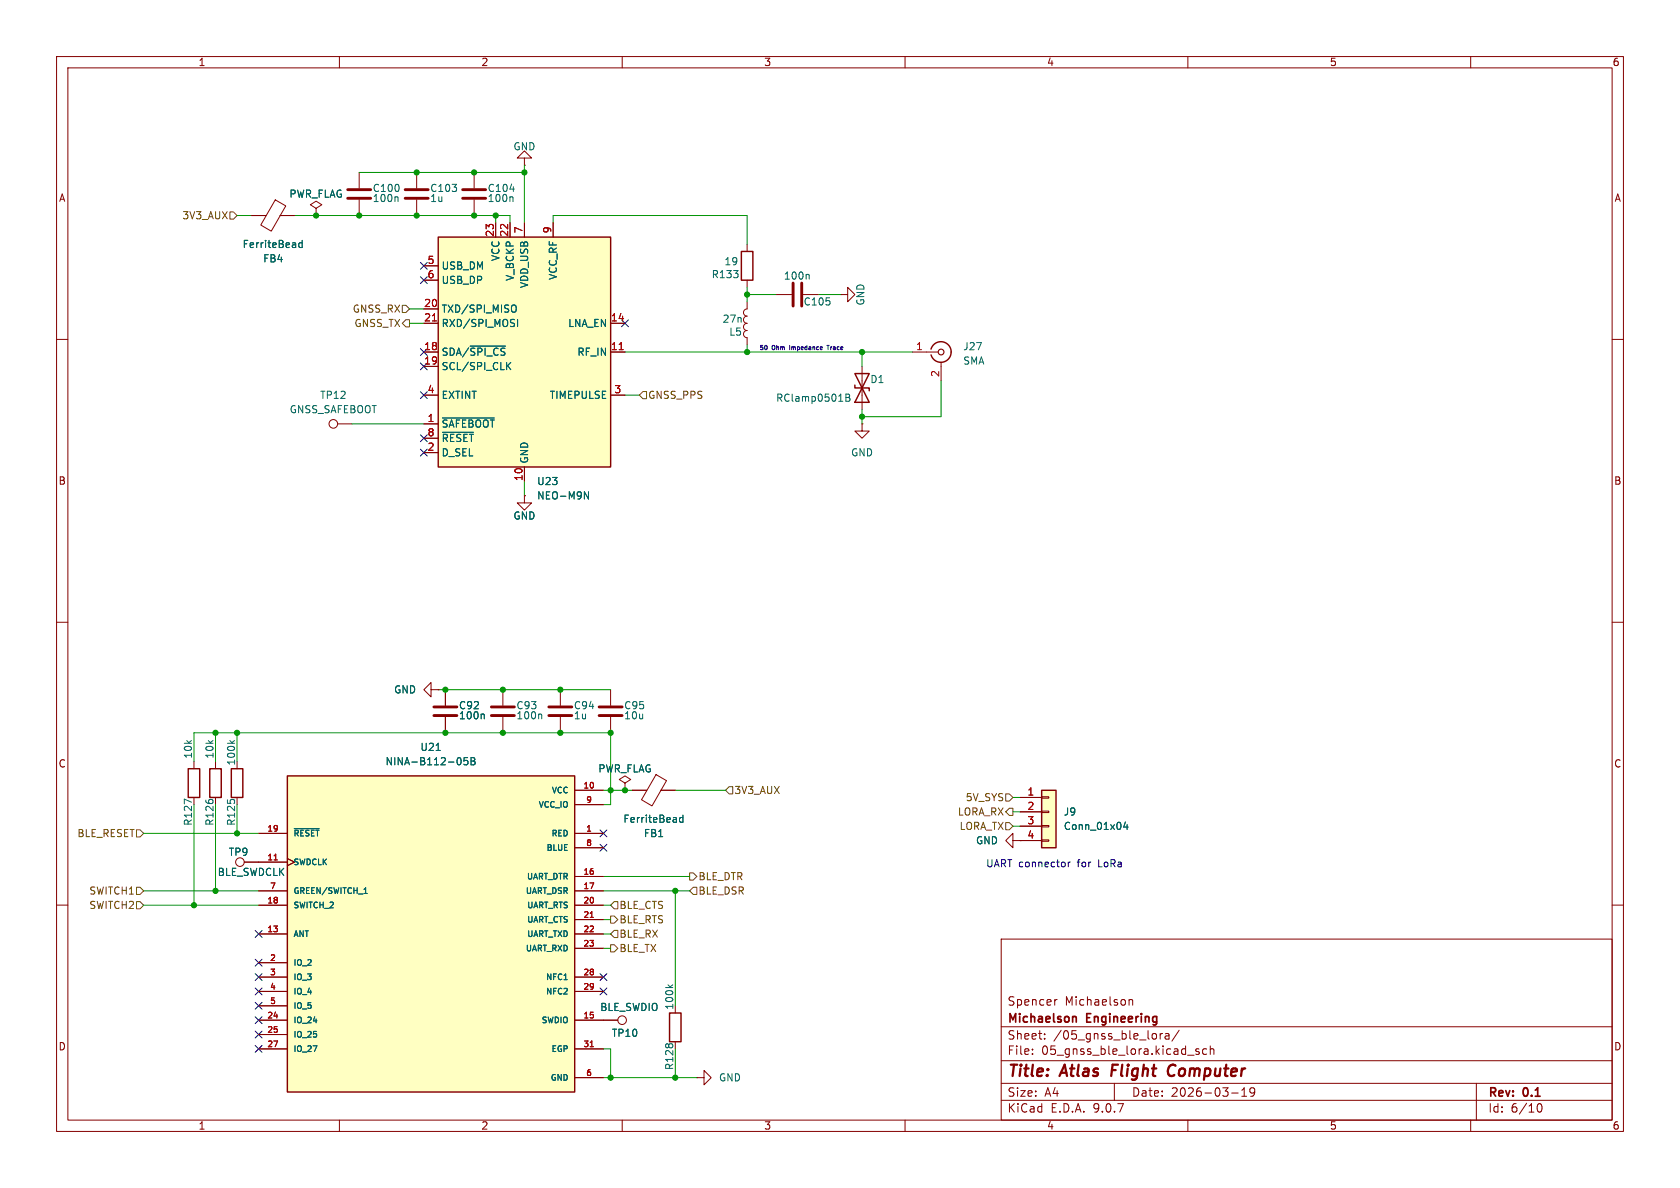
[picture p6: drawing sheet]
<svg xmlns="http://www.w3.org/2000/svg" width="297mm" height="210mm" viewBox="0 0 297 210" stroke-linecap="round" stroke-linejoin="round" font-family="sans-serif">
<g fill="none" stroke="#840000" stroke-width=".18">
<path d="M10 10h277v190h-277zM12 12h273v186h-273zM60 10v2M110 10v2M160 10v2M210 10v2M260 10v2M10 60h2M285 60h2M10 110h2M285 110h2M107.9 121.9v2.8"/>
<path d="M107.9 126.7v2.8M10 160h2M177 166h108v32h-108zM186.9 176.7l-.3 .1-.1 .2M199.6 176.8l.2-.1 .4 .1v.9M199.6 176.7v1M285 160h2M60 198v2M110 198v2M160 198v2M177 194.5h108M177 191.5h108"/>
<path d="M177 187.5h108M177 181.5h108M182.5 186.3v.1M182.5 185.5v.1M184.7 183.6v.1M184.7 182.8v.1M197 191.5v3M205.1 182.7v1M205.5 182.7l-.3 .1-.1 .2M206 182.8h.6l.1 .9M206.7 183.1h-.5a.29 .29 0 0 0-.2 .3 .29 .29 0 0 0 .2 .3l.5-.1M208.5 182.1l-1.3 2"/>
<path d="M210 186.5h1.1M210 198v2M212 185.5l-.4-.1-.2 .2 .1 .2 .5 .2v.3h-.6M213.3 185.5l-.4-.1-.3 .3v.4l.1 .2h.6M214 185.5l.2-.1 .3 .1 .1 .9M214 184.9v1.5M217.7 193.2h1.2M219.5 193.8h.9M219.5 192.7l.5-.4v1.5M221 192.4v.5l.1 .3h.4l.3-.3M221.7 192.4a.99 .99 0 0 1-.3 1.4h-.3M260 198v2"/>
<path d="M261 191.5v6.5M271.7 195.7l.2-.5 .2-.1a.81 .81 0 0 1 .6 .6 .81 .81 0 0 1-.3 .8h-.4l-.3-.5"/>
</g>
<path d="M196.7 188.2l-.3 2M207.5 188.2a1.13 1.13 0 0 0-1 .7 1.13 1.13 0 0 0 .2 1.2l.3 .1 .5-.1" fill="none" stroke="#840000" stroke-width=".4"/>
<path d="M189.8 179.7l.4 .1 .1 .1v.8" fill="none" stroke="#840000" stroke-width=".3"/>
<path d="M105.9 126.5h4.1M105.9 125h4.1" fill="none" stroke="#840000" stroke-width=".51"/>
<path d="M77.5 41.9h30.4v40.7h-30.4z" fill="#ffffc2"/>
<path d="M77.5 41.9h30.4v40.7h-30.4zM131.1 44.5h2v5h-2zM151.1 66h2.6l-2.6 5.1h2.6zM151.1 68.1v.5h2.6v.5M164.6 61.7a1.81 1.81 0 0 1 2.8-1 1.81 1.81 0 0 1 0 3 1.81 1.81 0 0 1-2.8-1M33.3 135.9h2v5.1h-2zM37.1 135.9h2v5.1h-2zM40.9 135.9h2v5.1h-2zM118.4 179.1h2v5.1h-2z" fill="none" stroke="#840000" stroke-width=".25"/>
<g fill="none" stroke="#840000" stroke-width=".18">
<path d="M55.9 36.8l1-.6-1-.6-1 .6 1 .6v1.3M55.9 38.1h.1M63.5 30.5v2.8M63.5 35.3v2.8M83.8 30.5v2.8M83.8 35.3v2.8M87.6 39.4v2.5M90.2 39.4v2.5M92.7 27.9h1.3l-1.3-1.2-1.3 1.2h1.3v1.3M92.7 29.2h.1M92.7 39.4v2.5M97.8 39.4v2.5"/>
<path d="M74.9 47h2.6M74.9 49.5h2.6M74.9 54.6h2.6M74.9 57.2h2.6M107.9 57.2h2.6M132.1 53.3v1.3a.64 .64 0 0 0-.7 .6 .64 .64 0 0 0 .7 .7M132.1 55.9a.64 .64 0 0 0-.7 .6 .64 .64 0 0 0 .7 .7 .64 .64 0 0 0-.7 .6 .64 .64 0 0 0 .7 .6 .64 .64 0 0 0-.7 .7 .64 .64 0 0 0 .7 .6v1.3M132.1 43.2v1.3M132.1 49.5v1.3M137.2 52.1h2.8M142 52.1h2.8M148.6 52.1h1.3v1.2l1.2-1.2-1.2-1.3v1.3"/>
<path d="M148.6 52.1h.1M74.9 62.2h2.6M74.9 64.8h2.6M74.9 69.9h2.6M74.9 74.9h2.6M74.9 77.5h2.6M107.9 62.2h2.6M107.9 69.9h2.6M152.4 74.9v1.3h-1.3l1.3 1.3 1.3-1.3h-1.3M152.4 74.9h.1M152.4 64.8v7.6M161.3 62.2h4.6"/>
<path d="M166.4 64v3.3M74.9 80h2.6M92.7 82.6v2.5M34.3 134.6v1.3M38.1 134.6v1.3M41.9 134.6v1.3M76.2 121.9v-1.2l-1.3 1.2 1.3 1.3v-1.3h1.3M77.5 121.9h.1M78.7 121.9v2.8M78.7 126.7v2.8M88.9 121.9v2.8M88.9 126.7v2.8"/>
<path d="M99.1 121.9v2.8M99.1 126.7v2.8M34.3 141v1.2M38.1 141v1.2M41.9 141v1.2M43.2 152.4h2.5M119.4 177.8v1.3M106.7 180.3h2.5M119.4 184.2v1.2M123.2 190.5h1.3v-1.3l1.2 1.3-1.2 1.3v-1.3M123.2 190.5h.1"/>
<circle cx="42.4" cy="152.4" r=".76"/>
<circle cx="110" cy="180.3" r=".76"/>
</g>
<g fill="none" stroke="#006464" stroke-width=".18">
<path d="M70.2 34.8l.2 .2v.6M90.1 33.4h.8M90.5 34.8l.2 .2v.6M90.7 53.9a.43 .43 0 0 1 .6 .4v.5a.43 .43 0 0 1-.6 .4M91.5 56.5v1.2M142.9 48.5l.2 .2v.6M78.2 73.9h9.2M78.2 76.4h5.5M83.1 61.2h6.3M89.8 64.6l.5 .7M90.3 64.1l-.7 .7M149.5 69.7h.5l.2 .2-.2 .4 .2 .1 .1 .3-.3 .2h-.5z"/>
<path d="M149.5 70.3h.5M103.3 86.9l.7 1.3v-1.3M40.6 130.9l.5 .5M41.5 130.9l-.5 .4M85.4 126.2l.2 .2v.7M95.6 126.2l.2 .2v.7M33.9 141.8l-1.3-.5v.8M118.1 174.1l.5 .5M118.9 174.1l-.4 .4"/>
</g>
<path d="M76.4 56.7h.8M109.5 61.8h.7" fill="none" stroke="#a90000" stroke-width=".18"/>
<path d="M61.5 35.1h4M61.5 33.5h4M81.8 35.1h4.1M81.8 33.5h4.1M140.2 50v4.1M141.7 50v4.1M76.7 126.5h4.1M76.7 125h4.1M86.9 126.5h4M86.9 125h4M97 126.5h4.1M97 125h4.1" fill="none" stroke="#840000" stroke-width=".51"/>
<circle cx="166.4" cy="62.2" r=".51" fill="none" stroke="#840000" stroke-width=".2"/>
<path d="M184.1 139.7h2.6v10.2h-2.6z" fill="#ffffc2"/>
<path d="M184.1 139.7h2.6v10.2h-2.6z" fill="none" stroke="#840000" stroke-width=".25"/>
<g fill="none" stroke="#840000" stroke-width=".18">
<path d="M110.5 138.4l1-.6-1-.6-1 .6 1 .6v1.3M110.5 139.7h.1M111.8 139.7h2.6M116 136.9l1.8 1.1-2.5 4.5-1.9-1.1zM116.8 139.7h2.6M179.1 148.6v-1.3l-1.3 1.3 1.3 1.3v-1.3h1.2M180.3 148.6h.1M180.3 141h3.8M180.3 143.5h3.8M180.3 146.1h3.8M180.3 148.6h3.8M184.1 140.8h1.3v.3h-1.3z"/>
<path d="M184.1 143.4h1.3v.2h-1.3zM184.1 145.9h1.3v.3h-1.3zM184.1 148.5h1.3v.2h-1.3z"/>
</g>
<path d="M120.7 144.1v1.3M120.7 144.6l-.3-.1-.3 .3 .1 .5h.5M199 145.3l-.3 .9h.7M199.3 145.8v.8" fill="none" stroke="#006464" stroke-width=".18"/>
<path d="M50.8 137.2h50.8v55.8h-50.8z" fill="#ffffc2"/>
<path d="M50.8 137.2h50.8v55.8h-50.8z" fill="none" stroke="#840000" stroke-width=".25"/>
<g fill="none" stroke="#840000" stroke-width=".18">
<path d="M44.4 38.1h2.6M48.7 35.3l1.8 1.1-2.5 4.5-1.9-1.1zM49.5 38.1h2.6M55.9 38.1h.1M73.7 30.5v2.8M73.7 35.3v2.8M87.6 39.4v2.5M90.2 39.4v2.5M92.7 39.4v2.5M97.8 39.4v2.5M74.9 47h2.6M74.9 49.5h2.6"/>
<path d="M74.9 54.6h2.6M74.9 57.2h2.6M107.9 57.2h2.6M59.7 74.9h2.5M74.9 74.9h2.6M74.9 62.2h2.6M74.9 64.8h2.6M74.9 69.9h2.6M74.9 77.5h2.6M107.9 62.2h2.6M107.9 69.9h2.6M74.9 80h2.6"/>
<path d="M92.7 87.6v1.3h1.3l-1.3 1.3-1.3-1.3h1.3M92.7 87.6h.1M92.7 82.6v2.5M77.5 121.9h.1M78.7 121.9v2.8M78.7 126.7v2.8M101.6 139.7h5.1M110.5 139.7h.1M111.8 139.7h2.5M116.8 139.7h2.6M43.2 152.4h7.6M45.7 147.3h5.1"/>
<path d="M45.7 157.5h5.1M50.8 151.8l1.3 .6-1.3 .6M101.6 147.3h5.1M101.6 157.5h5.1M101.6 142.2h5.1M101.6 149.9h5.1M101.6 154.9h5.1M180.3 148.6h.1M180.3 141h3.8M180.3 143.5h3.8M180.3 146.1h3.8M180.3 148.6h3.8"/>
<path d="M45.7 160h5.1M45.7 165.1h5.1M45.7 170.2h5.1M45.7 172.7h5.1M45.7 175.3h5.1M45.7 177.8h5.1M101.6 160h5.1M101.6 165.1h5.1M101.6 172.7h5.1M101.6 175.3h5.1M101.6 162.6h5.1M101.6 167.6h5.1"/>
<path d="M45.7 180.3h5.1M45.7 182.9h5.1M45.7 185.4h5.1M101.6 180.3h7.6M101.6 185.4h5.1M101.6 190.5h5.1"/>
<circle cx="58.9" cy="74.9" r=".76"/>
</g>
<g fill="none" stroke="#006464" stroke-width=".18">
<path d="M53.4 42.5v1.3M53.4 43l-.3-.1-.3 .3 .1 .5h.5M90.7 53.9a.43 .43 0 0 1 .6 .4v.5a.43 .43 0 0 1-.6 .4M91.5 56.5v1.2M78.2 73.9h9.2M78.2 76.4h5.5M83.1 61.2h6.3M89.8 64.6l.5 .7M90.3 64.1l-.7 .7M103.3 86.9l.7 1.3v-1.3M77.1 132.7h.7M81.2 133.9a.79 .79 0 0 1 0 1.3"/>
<path d="M82.7 133.9h-.6l-.1 .6 .2-.1 .4 .1 .1 .2v.4l-.2 .1-.5-.1M83.3 133.9h.4l.2 .3-.2 .3 .2 .2 .1 .3-.2 .2h-.5zM83.3 134.5h.4M85.4 126.2l.2 .2v.7M52 146.5h4.4M64.4 157.9h.5M64.5 157.1l.1-.2v1M120.7 144.1v1.3M120.7 144.6l-.3-.1-.3 .3 .1 .5h.5M199 145.3l-.3 .9h.7M199.3 145.8v.8"/>
</g>
<path d="M76.4 56.7h.8M109.5 61.8h.7M48.5 152h.5M104.3 162.2h.6M104.3 185h.6" fill="none" stroke="#a90000" stroke-width=".18"/>
<path d="M71.6 35.1h4.1M71.6 33.5h4.1" fill="none" stroke="#840000" stroke-width=".51"/>
<g fill="none" stroke="#725600" stroke-width=".18">
<path d="M40.6 37.5h.7l.6 .6-.6 .6h-.7zM71.1 54h.7l.6 .6-.6 .6h-.7zM71.8 56.5h.6v1.3h-.6l-.7-.6zM113.7 69.2h.6v1.3h-.6l-.7-.6zM128.9 139.1h.6v1.2h-.6l-.6-.6zM24.1 146.7h.7l.6 .6-.6 .7h-.7zM24.1 156.8h.7l.6 .7-.6 .6h-.7zM24.1 159.4h.7l.6 .6-.6 .7h-.7zM108.6 159.4h.6v1.3h-.6l-.7-.7zM121.9 154.3h.7l.6 .6-.6 .7h-.7zM122.6 156.8h.6v1.3h-.6l-.7-.6zM177.8 140.3h.6l.7 .7-.7 .6h-.6z"/>
<path d="M177.8 145.4h.6l.7 .7-.7 .6h-.6zM178.4 142.9h.7v1.2h-.7l-.6-.6zM107.9 167h.7l.6 .6-.6 .7h-.7zM107.9 161.9h.7l.6 .7-.6 .6h-.7zM108.6 164.5h.6v1.2h-.6l-.7-.6z"/>
</g>
<g fill="none" stroke="#009600" stroke-width=".18">
<path d="M41.9 38.1h2.5M52.1 38.1h38.1v1.3M63.5 30.5h29.2M87.6 38.1v1.3M92.7 29.2v10.2M97.8 39.4v-1.3h34.3v5.1M72.4 54.6h2.5M72.4 57.2h2.5M132.1 50.8v2.5M132.1 52.1h5.1M144.8 52.1h3.8M62.2 74.9h12.7"/>
<path d="M110.5 69.9h2.5M110.5 62.2h50.8M132.1 61v1.2M152.4 62.2v2.6M152.4 72.4v2.5M166.4 67.3v6.4h-14M92.7 85.1v2.5M34.3 134.6v-5.1h73.6v12.7h-1.2M38.1 129.5v5.1M41.9 129.5v5.1M77.5 121.9h30.4M106.7 139.7h5.1"/>
<path d="M119.4 139.7h8.9M25.4 157.5h20.3M25.4 147.3h20.3M34.3 142.2v17.8M38.1 142.2v15.3M41.9 142.2v5.1M106.7 157.5h15.2M106.7 154.9h15.2M119.4 157.5v20.3M179.1 143.5h1.2M179.1 141h1.2M179.1 146.1h1.2"/>
<path d="M25.4 160h20.3M106.7 167.6h1.2M106.7 160h1.2M106.7 162.6h1.2M106.7 165.1h1.2M106.7 185.4h1.2v5.1M106.7 190.5h16.5M119.4 185.4v5.1"/>
</g>
<g fill="none" stroke="#000084" stroke-width=".18">
<path d="M74.3 48.9l1.2 1.2M74.3 46.4l1.2 1.2M75.5 48.9l-1.2 1.2M75.5 46.4l-1.2 1.2M109.9 56.5l1.2 1.3M111.1 56.5l-1.2 1.3M74.3 69.2l1.2 1.3M74.3 76.9l1.2 1.2M74.3 79.4l1.2 1.2M74.3 61.6l1.2 1.2M74.3 64.2l1.2 1.2M75.5 69.2l-1.2 1.3"/>
<path d="M75.5 76.9l-1.2 1.2M75.5 79.4l-1.2 1.2M75.5 61.6l-1.2 1.2M75.5 64.2l-1.2 1.2M106.1 149.3l1.2 1.2M106.1 146.7l1.2 1.2M107.3 149.3l-1.2 1.2M107.3 146.7l-1.2 1.2M45.1 174.7l1.2 1.2M45.1 172.1l1.2 1.2M45.1 169.6l1.2 1.2M45.1 164.5l1.2 1.2"/>
<path d="M45.1 177.2l1.2 1.2M45.1 179.7l1.2 1.2M46.3 174.7l-1.2 1.2M46.3 172.1l-1.2 1.2M46.3 169.6l-1.2 1.2M46.3 164.5l-1.2 1.2M46.3 177.2l-1.2 1.2M46.3 179.7l-1.2 1.2M106.1 174.7l1.2 1.2M106.1 172.1l1.2 1.2M107.3 174.7l-1.2 1.2M107.3 172.1l-1.2 1.2"/>
<path d="M45.1 182.3l1.2 1.2M45.1 184.8l1.2 1.2M46.3 182.3l-1.2 1.2M46.3 184.8l-1.2 1.2"/>
</g>
<path d="M139.6 61.1v.7M146.2 61.1h.4M146.4 61.1v.7M188.9 152.4v.8M189.2 152.4l-.3 .2" fill="none" stroke="#0000c2" stroke-width=".18"/>
<g fill="#009600" stroke="#009600" stroke-width=".18">
<circle cx="107.9" cy="190.5" r=".46"/>
<circle cx="119.4" cy="190.5" r=".46"/>
<circle cx="119.4" cy="157.5" r=".46"/>
<circle cx="110.5" cy="139.7" r=".46"/>
<circle cx="73.7" cy="38.1" r=".46"/>
<circle cx="73.7" cy="30.5" r=".46"/>
<circle cx="83.8" cy="30.5" r=".46"/>
<circle cx="83.8" cy="38.1" r=".46"/>
<circle cx="87.6" cy="38.1" r=".46"/>
<circle cx="63.5" cy="38.1" r=".46"/>
<circle cx="55.9" cy="38.1" r=".46"/>
<circle cx="92.7" cy="30.5" r=".46"/>
<circle cx="41.9" cy="147.3" r=".46"/>
<circle cx="34.3" cy="160" r=".46"/>
<circle cx="38.1" cy="129.5" r=".46"/>
<circle cx="41.9" cy="129.5" r=".46"/>
<circle cx="38.1" cy="157.5" r=".46"/>
<circle cx="99.1" cy="121.9" r=".46"/>
<circle cx="99.1" cy="129.5" r=".46"/>
<circle cx="107.9" cy="129.5" r=".46"/>
<circle cx="107.9" cy="139.7" r=".46"/>
<circle cx="78.7" cy="129.5" r=".46"/>
<circle cx="78.7" cy="121.9" r=".46"/>
<circle cx="88.9" cy="121.9" r=".46"/>
<circle cx="88.9" cy="129.5" r=".46"/>
<circle cx="152.4" cy="73.7" r=".46"/>
<circle cx="132.1" cy="52.1" r=".46"/>
<circle cx="132.1" cy="62.2" r=".46"/>
<circle cx="152.4" cy="62.2" r=".46"/>
</g>
<g font-size="2.8" fill="#840000">
<text x="178" y="190.9">Title:</text>
<text x="187.7" y="190.9">Atlas</text>
<text x="197.3" y="190.9">Flight</text>
<text x="208.1" y="190.9">Computer</text>
</g>
<g font-size="2.1" fill="#840000">
<text x="178" y="178">Spencer</text>
<text x="188.2" y="178">Michaelson</text>
<text x="178" y="184">Sheet:</text>
<text x="178" y="181.2">Michaelson</text>
<text x="186.2" y="184">/05_gnss_ble_lora/</text>
<text x="192.2" y="181.2">Engineering</text>
<text x="178" y="186.7">File:</text>
<text x="184.1" y="186.7">05_gnss_ble_lora.kicad_sch</text>
<text x="178" y="196.9">KiCad</text>
<text x="178" y="194.1">Size:</text>
<text x="184.7" y="194.1">A4</text>
<text x="185.7" y="196.9">E.D.A.</text>
<text x="193.3" y="196.9">9.0.7</text>
<text x="200" y="194.1">Date:</text>
<text x="207" y="194.1">2026-03-19</text>
<text x="263" y="194.3">Rev:</text>
<text x="263" y="196.9">Id:</text>
<text x="267.1" y="196.9">6/10</text>
<text x="269.4" y="194.3">0.1</text>
</g>
<g font-size="1.8" fill="#840000">
<text x="35" y="11.9">1</text>
<text x="85" y="11.9">2</text>
<text x="135" y="11.9">3</text>
<text x="185" y="11.9">4</text>
<text x="235" y="11.9">5</text>
<text x="285" y="11.9">6</text>
<text x="10.3" y="35.9">A</text>
<text x="285.3" y="35.9">A</text>
<text x="10.3" y="85.9">B</text>
<text x="285.3" y="85.9">B</text>
<text x="10.3" y="135.9">C</text>
<text x="285.3" y="135.9">C</text>
<text x="10.3" y="185.9">D</text>
<text x="285.3" y="185.9">D</text>
<text x="35" y="199.9">1</text>
<text x="85" y="199.9">2</text>
<text x="135" y="199.9">3</text>
<text x="185" y="199.9">4</text>
<text x="235" y="199.9">5</text>
<text x="285" y="199.9">6</text>
</g>
<g font-size="1.8" fill="#006464">
<text x="90.7" y="26.8">GND</text>
<text x="51.1" y="35.2">PWR_FLAG</text>
<text x="65.8" y="34.1">C100</text>
<text x="65.8" y="35.9">100n</text>
<text x="76" y="34.1">C103</text>
<text x="76" y="35.9">1u</text>
<text x="86.1" y="34.1">C104</text>
<text x="86.1" y="35.9">100n</text>
<text x="42.8" y="44">FerriteBead</text>
<text x="46.4" y="46.6">FB4</text>
<text x="78" y="47.9">USB_DM</text>
<text x="88.5" y="46.2" transform="rotate(-90 88.5 46.2)">VCC</text>
<text x="128" y="47.1">19</text>
<text x="78" y="50.4">USB_DP</text>
<text x="91" y="49.8" transform="rotate(-90 91 49.8)">V_BCKP</text>
<text x="93.6" y="51" transform="rotate(-90 93.6 51)">VDD_USB</text>
<text x="98.7" y="49.6" transform="rotate(-90 98.7 49.6)">VCC_RF</text>
<text x="125.7" y="49.4">R133</text>
<text x="138.5" y="49.6">100n</text>
<text x="78" y="55.5">TXD/SPI_MISO</text>
<text x="78" y="58">RXD/SPI_MOSI</text>
<text x="100.3" y="58">LNA_EN</text>
<text x="127.7" y="57.3">27n</text>
<text x="128.8" y="59.5">L5</text>
<text x="142" y="54.2">C105</text>
<text x="153" y="54.1" transform="rotate(-90 153 54.1)">GND</text>
<text x="78" y="63.1">SDA/~{SPI_CS}</text>
<text x="78" y="65.6">SCL/SPI_CLK</text>
<text x="102" y="63.1">RF_IN</text>
<text x="170.2" y="64.7">SMA</text>
<text x="170.2" y="62.1">J27</text>
<text x="56.5" y="70.7">TP12</text>
<text x="78" y="70.7">EXTINT</text>
<text x="97.1" y="70.7">TIMEPULSE</text>
<text x="137.1" y="71.2">RClamp0501B</text>
<text x="153.8" y="67.9">D1</text>
<text x="51.1" y="73.3">GNSS_SAFEBOOT</text>
<text x="78" y="75.8">~{SAFEBOOT}</text>
<text x="78" y="78.3">~{RESET}</text>
<text x="78" y="80.9">D_SEL</text>
<text x="93.6" y="82" transform="rotate(-90 93.6 82)">GND</text>
<text x="150.4" y="80.9">GND</text>
<text x="94.9" y="86">U23</text>
<text x="94.9" y="88.5">NEO-M9N</text>
<text x="90.7" y="92">GND</text>
<text x="69.6" y="122.8">GND</text>
<text x="81" y="125.6">C92</text>
<text x="91.2" y="125.6">C93</text>
<text x="101.4" y="125.6">C94</text>
<text x="110.2" y="125.6">C95</text>
<text x="81" y="127.4">100n</text>
<text x="91.2" y="127.4">100n</text>
<text x="101.4" y="127.4">1u</text>
<text x="110.2" y="127.4">10u</text>
<text x="34.1" y="134.2" transform="rotate(-90 34.1 134.2)">10k</text>
<text x="37.9" y="134.2" transform="rotate(-90 37.9 134.2)">10k</text>
<text x="41.8" y="135.4" transform="rotate(-90 41.8 135.4)">100k</text>
<text x="68.1" y="135.5">NINA-B112-05B</text>
<text x="74.2" y="132.9">U21</text>
<text x="105.7" y="136.8">PWR_FLAG</text>
<text x="34.1" y="146.1" transform="rotate(-90 34.1 146.1)">R127</text>
<text x="37.9" y="146.1" transform="rotate(-90 37.9 146.1)">R126</text>
<text x="41.8" y="146.1" transform="rotate(-90 41.8 146.1)">R125</text>
<text x="110.1" y="145.6">FerriteBead</text>
<text x="113.7" y="148.2">FB1</text>
<text x="172.4" y="149.5">GND</text>
<text x="188" y="144.4">J9</text>
<text x="188" y="146.9">Conn_01x04</text>
<text x="38.4" y="155">BLE_SWDCLK</text>
<text x="40.3" y="151.5">TP9</text>
<text x="106" y="178.9">BLE_SWDIO</text>
<text x="119.2" y="178.6" transform="rotate(-90 119.2 178.6)">100k</text>
<text x="108.1" y="183.5">TP10</text>
<text x="119.2" y="189.3" transform="rotate(-90 119.2 189.3)">R128</text>
<text x="127" y="191.4">GND</text>
</g>
<g font-size="1.8" fill="#725600">
<text x="32.1" y="39">3V3_AUX</text>
<text x="62.3" y="55.5">GNSS_RX</text>
<text x="62.6" y="58">GNSS_TX</text>
<text x="114.5" y="70.7">GNSS_PPS</text>
<text x="129.7" y="140.6">3V3_AUX</text>
<text x="170.6" y="141.8">5V_SYS</text>
<text x="13.6" y="148.2">BLE_RESET</text>
<text x="169.2" y="144.4">LORA_RX</text>
<text x="169.5" y="146.9">LORA_TX</text>
<text x="123.4" y="155.8">BLE_DTR</text>
<text x="15.7" y="158.3">SWITCH1</text>
<text x="15.7" y="160.9">SWITCH2</text>
<text x="109.4" y="160.9">BLE_CTS</text>
<text x="123.4" y="158.3">BLE_DSR</text>
<text x="109.4" y="166">BLE_RX</text>
<text x="109.4" y="163.4">BLE_RTS</text>
<text x="109.4" y="168.5">BLE_TX</text>
</g>
<g font-size="1.8" fill="#a90000">
<text x="87.4" y="42" transform="rotate(-90 87.4 42)">23</text>
<text x="89.9" y="42" transform="rotate(-90 89.9 42)">22</text>
<text x="92.5" y="41.3" transform="rotate(-90 92.5 41.3)">7</text>
<text x="97.5" y="41.3" transform="rotate(-90 97.5 41.3)">9</text>
<text x="75.5" y="46.7">5</text>
<text x="75.5" y="49.3">6</text>
<text x="74.9" y="54.4">20</text>
<text x="74.9" y="56.9">21</text>
<text x="107.9" y="56.9">14</text>
<text x="74.9" y="62">18</text>
<text x="74.9" y="64.5">19</text>
<text x="107.9" y="62">11</text>
<text x="161.9" y="62">1</text>
<text x="75.5" y="69.6">4</text>
<text x="108.5" y="69.6">3</text>
<text x="166.1" y="66.7" transform="rotate(-90 166.1 66.7)">2</text>
<text x="75.5" y="74.7">1</text>
<text x="75.5" y="77.2">8</text>
<text x="75.5" y="79.8">2</text>
<text x="92.5" y="85.1" transform="rotate(-90 92.5 85.1)">10</text>
<text x="181.5" y="140.7">1</text>
<text x="181.5" y="143.3">2</text>
<text x="181.5" y="145.8">3</text>
<text x="181.5" y="148.3">4</text>
</g>
<g font-size="1.8" fill="#0000c2">
<text x="174.2" y="153.5">UART connector</text>
<text x="190.6" y="153.5">for</text>
<text x="194.4" y="153.5">LoRa</text>
</g>
<g font-size="1.4" fill="#006464">
<text x="95.1" y="143">VCC_IO</text>
<text x="97.4" y="140.4">VCC</text>
<text x="51.8" y="148.1">~{RESET}</text>
<text x="97.4" y="148.1">RED</text>
<text x="51.8" y="153.1">SWDCLK</text>
<text x="93" y="155.7">UART_DTR</text>
<text x="96.5" y="150.6">BLUE</text>
<text x="51.8" y="158.2">GREEN/SWITCH_1</text>
<text x="51.8" y="160.8">SWITCH_2</text>
<text x="92.8" y="158.2">UART_DSR</text>
<text x="93.1" y="160.8">UART_RTS</text>
<text x="51.8" y="165.8">ANT</text>
<text x="93.1" y="163.3">UART_CTS</text>
<text x="93.1" y="165.8">UART_TXD</text>
<text x="51.8" y="170.9">IO_2</text>
<text x="51.8" y="173.5">IO_3</text>
<text x="92.8" y="168.4">UART_RXD</text>
<text x="96.4" y="173.5">NFC1</text>
<text x="51.8" y="176">IO_4</text>
<text x="51.8" y="178.5">IO_5</text>
<text x="96.4" y="176">NFC2</text>
<text x="51.8" y="181.1">IO_24</text>
<text x="51.8" y="183.6">IO_25</text>
<text x="95.6" y="181.1">SWDIO</text>
<text x="51.8" y="186.2">IO_27</text>
<text x="97.2" y="191.2">GND</text>
<text x="97.4" y="186.2">EGP</text>
</g>
<g font-size="1.4" fill="#a90000">
<text x="103" y="139.4">10</text>
<text x="103.5" y="142">9</text>
<text x="47.2" y="147.1">19</text>
<text x="103.5" y="147.1">1</text>
<text x="103.5" y="149.6">8</text>
<text x="47.2" y="152.1">11</text>
<text x="103" y="154.7">16</text>
<text x="47.2" y="159.8">18</text>
<text x="47.6" y="157.2">7</text>
<text x="103" y="157.2">17</text>
<text x="103" y="159.8">20</text>
<text x="47.2" y="164.8">13</text>
<text x="103" y="162.3">21</text>
<text x="103" y="164.8">22</text>
<text x="103" y="167.4">23</text>
<text x="47.6" y="169.9">2</text>
<text x="47.6" y="172.5">3</text>
<text x="103" y="172.5">28</text>
<text x="47.6" y="175">4</text>
<text x="47.6" y="177.5">5</text>
<text x="103" y="175">29</text>
<text x="47.2" y="180.1">24</text>
<text x="47.2" y="182.6">25</text>
<text x="47.2" y="185.2">27</text>
<text x="103" y="180.1">15</text>
<text x="103" y="185.2">31</text>
<text x="103.5" y="190.2">6</text>
</g>
<g font-size="1.1" fill="#0000c2">
<text x="134.2" y="62.1">50</text>
<text x="136.5" y="62.1">Ohm</text>
<text x="139.9" y="62.1">Impedance</text>
<text x="146.9" y="62.1">Trace</text>
</g>
</svg>
